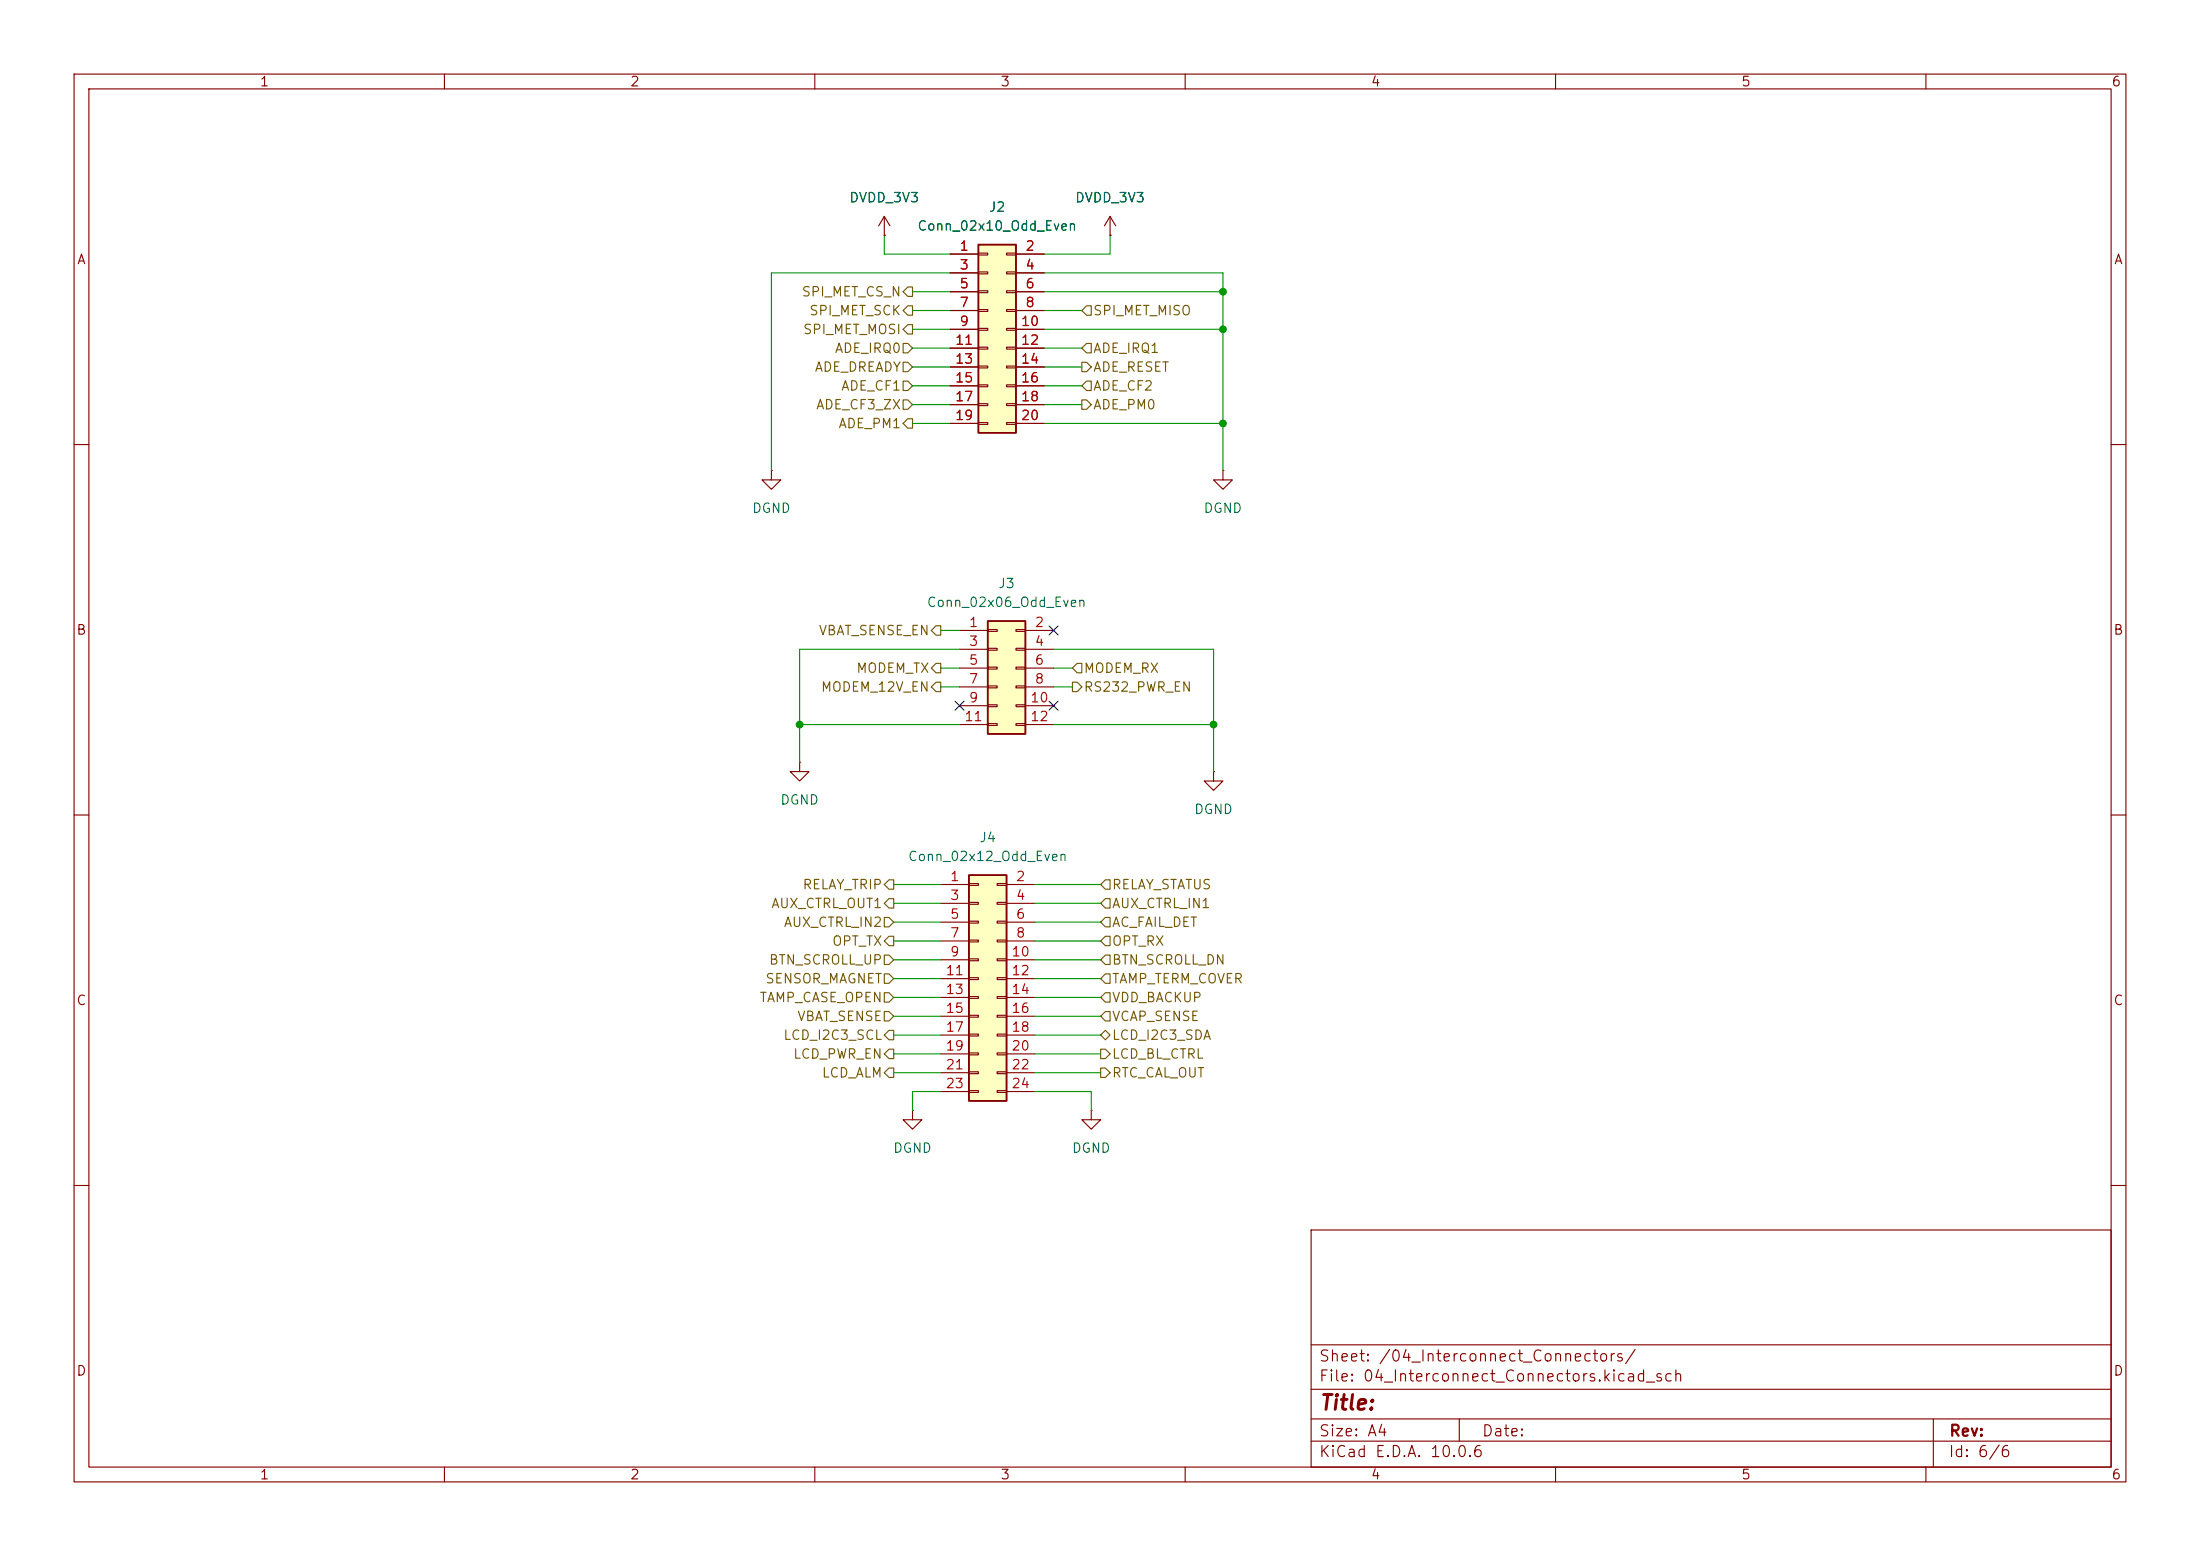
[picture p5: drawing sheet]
<svg xmlns="http://www.w3.org/2000/svg" width="297mm" height="210mm" viewBox="0 0 297 210" stroke-linecap="round" stroke-linejoin="round" font-family="sans-serif">
<g fill="none" stroke="#840000" stroke-width=".15">
<path d="M10 10h277v190h-277zM12 12h273v186h-273zM60 10v2M110 10v2M160 10v2M210 10v2M260 10v2M10 60h2M285 60h2M10 110h2M285 110h2M10 160h2"/>
<path d="M177 166h108v32h-108zM285 160h2M60 198v2M110 198v2M160 198v2M177 194.5h108M177 191.5h108M177 187.5h108M177 181.5h108M197 191.5v3M210 198v2M260 198v2"/>
<path d="M261 191.5v6.5"/>
</g>
<path d="M132.1 33h5.1v25.4h-5.1z" fill="#ffffc2"/>
<path d="M132.1 33h5.1v25.4h-5.1z" fill="none" stroke="#840000" stroke-width=".25"/>
<g fill="none" stroke="#840000" stroke-width=".15">
<path d="M119.4 31.8h.1M119.4 29.2l-.8 1.3M119.4 29.2l.7 1.3M119.4 29.2v2.6M128.3 34.3h3.8M128.3 36.8h3.8M128.3 39.4h3.8M132.1 34.2h1.2v.2h-1.2zM132.1 36.7h1.2v.3h-1.2zM132.1 39.2h1.2v.3h-1.2zM135.9 34.2h1.3v.2h-1.3zM135.9 36.7h1.3v.3h-1.3z"/>
<path d="M135.9 39.2h1.3v.3h-1.3zM137.2 34.3h3.8M137.2 36.8h3.8M137.2 39.4h3.8M149.9 31.8h.1M149.9 29.2l-.8 1.3M149.9 29.2l.7 1.3M149.9 29.2v2.6M128.3 41.9h3.8M128.3 44.5h3.8M128.3 47h3.8M128.3 49.5h3.8"/>
<path d="M128.3 52.1h3.8M128.3 54.6h3.8M128.3 57.2h3.8M132.1 41.8h1.2v.2h-1.2zM132.1 44.3h1.2v.3h-1.2zM132.1 46.9h1.2v.2h-1.2zM132.1 49.4h1.2v.3h-1.2zM132.1 51.9h1.2v.3h-1.2zM132.1 54.5h1.2v.2h-1.2zM132.1 57h1.2v.3h-1.2zM135.9 41.8h1.3v.2h-1.3zM135.9 44.3h1.3v.3h-1.3z"/>
<path d="M135.9 46.9h1.3v.2h-1.3zM135.9 49.4h1.3v.3h-1.3zM135.9 51.9h1.3v.3h-1.3zM135.9 54.5h1.3v.2h-1.3zM135.9 57h1.3v.3h-1.3zM137.2 41.9h3.8M137.2 44.5h3.8M137.2 47h3.8M137.2 49.5h3.8M137.2 52.1h3.8M137.2 54.6h3.8M137.2 57.2h3.8"/>
<path d="M104.1 63.5v1.3h1.3l-1.3 1.2-1.2-1.2h1.2M104.1 63.5h.1M123.2 149.9v1.2h1.3l-1.3 1.3-1.3-1.3h1.3M123.2 149.9h.1"/>
</g>
<path d="M130.8 118.1h5.1v30.5h-5.1z" fill="#ffffc2"/>
<path d="M130.8 118.1h5.1v30.5h-5.1z" fill="none" stroke="#840000" stroke-width=".25"/>
<g fill="none" stroke="#840000" stroke-width=".15">
<path d="M107.9 102.9v1.2h1.3l-1.3 1.3-1.2-1.3h1.2M107.9 102.9h.1M127 119.4h3.8M130.8 119.3h1.3v.2h-1.3zM134.6 119.3h1.3v.2h-1.3zM135.9 119.4h3.8M163.8 104.1v1.3h1.3l-1.3 1.3-1.2-1.3h1.2M163.8 104.1h.1M127 121.9h3.8M127 124.5h3.8M127 127h3.8M127 129.5h3.8"/>
<path d="M127 132.1h3.8M127 134.6h3.8M127 137.2h3.8M127 139.7h3.8M130.8 121.8h1.3v.2h-1.3zM130.8 124.3h1.3v.3h-1.3zM130.8 126.9h1.3v.2h-1.3zM130.8 129.4h1.3v.3h-1.3zM130.8 132h1.3v.2h-1.3zM130.8 134.5h1.3v.2h-1.3zM130.8 137h1.3v.3h-1.3zM130.8 139.6h1.3v.2h-1.3z"/>
<path d="M134.6 121.8h1.3v.2h-1.3zM134.6 124.3h1.3v.3h-1.3zM134.6 126.9h1.3v.2h-1.3zM134.6 129.4h1.3v.3h-1.3zM134.6 132h1.3v.2h-1.3zM134.6 134.5h1.3v.2h-1.3zM134.6 137h1.3v.3h-1.3zM134.6 139.6h1.3v.2h-1.3zM135.9 121.9h3.8M135.9 124.5h3.8M135.9 127h3.8M135.9 129.5h3.8"/>
<path d="M135.9 132.1h3.8M135.9 134.6h3.8M135.9 137.2h3.8M135.9 139.7h3.8M127 142.2h3.8M127 144.8h3.8M127 147.3h3.8M130.8 142.1h1.3v.3h-1.3zM130.8 144.7h1.3v.2h-1.3zM130.8 147.2h1.3v.2h-1.3zM134.6 142.1h1.3v.3h-1.3zM134.6 144.7h1.3v.2h-1.3z"/>
<path d="M134.6 147.2h1.3v.2h-1.3zM135.9 142.2h3.8M135.9 144.8h3.8M135.9 147.3h3.8M147.3 149.9v1.2h1.3l-1.3 1.3-1.3-1.3h1.3M147.3 149.9h.1"/>
</g>
<path d="M133.3 83.8h5.1v15.3h-5.1z" fill="#ffffc2"/>
<path d="M133.3 83.8h5.1v15.3h-5.1z" fill="none" stroke="#840000" stroke-width=".25"/>
<g fill="none" stroke="#840000" stroke-width=".15">
<path d="M119.4 31.8h.1M128.3 34.3h3.8M128.3 36.8h3.8M128.3 39.4h3.8M137.2 34.3h3.8M137.2 36.8h3.8M137.2 39.4h3.8M149.9 31.8h.1M128.3 41.9h3.8M128.3 44.5h3.8M128.3 47h3.8M128.3 49.5h3.8"/>
<path d="M128.3 52.1h3.8M128.3 54.6h3.8M128.3 57.2h3.8M137.2 41.9h3.8M137.2 44.5h3.8M137.2 47h3.8M137.2 49.5h3.8M137.2 52.1h3.8M137.2 54.6h3.8M137.2 57.2h3.8M165.1 63.5v1.3h1.3l-1.3 1.2-1.3-1.2h1.3M165.1 63.5h.1"/>
<path d="M129.5 85.1h3.8M129.5 87.6h3.8M129.5 90.2h3.8M129.5 92.7h3.8M129.5 95.3h3.8M129.5 97.8h3.8M133.3 85h1.3v.2h-1.3zM133.3 87.5h1.3v.3h-1.3zM133.3 90h1.3v.3h-1.3zM133.3 92.6h1.3v.2h-1.3zM133.3 95.1h1.3v.3h-1.3zM133.3 97.7h1.3v.2h-1.3z"/>
<path d="M137.2 85h1.2v.2h-1.2zM137.2 87.5h1.2v.3h-1.2zM137.2 90h1.2v.3h-1.2zM137.2 92.6h1.2v.2h-1.2zM137.2 95.1h1.2v.3h-1.2zM137.2 97.7h1.2v.2h-1.2zM138.4 85.1h3.8M138.4 87.6h3.8M138.4 90.2h3.8M138.4 92.7h3.8M138.4 95.3h3.8M138.4 97.8h3.8"/>
</g>
<g fill="none" stroke="#725600" stroke-width=".15">
<path d="M121.9 39.4l.7-.7h.6v1.3h-.6zM121.9 44.5l.7-.7h.6v1.3h-.6zM121.9 54h.7l.6 .6-.6 .6h-.7zM121.9 48.9h.7l.6 .6-.6 .7h-.7zM121.9 51.4h.7l.6 .7-.6 .6h-.7zM121.9 57.2l.7-.7h.6v1.3h-.6zM121.9 46.4h.7l.6 .6-.6 .6h-.7zM122.6 41.3h.6v1.2h-.6l-.7-.6zM146 54h.7l.6 .6-.6 .6h-.7zM146 47l.7-.6h.6v1.2h-.6zM146 48.9h.7l.6 .6-.6 .7h-.7zM146 41.9l.7-.6h.6v1.2h-.6z"/>
<path d="M146.7 51.4h.6v1.3h-.6l-.7-.6zM126.4 92.1h.6v1.2h-.6l-.7-.6zM126.4 89.5h.6v1.3h-.6l-.7-.6zM126.4 84.5h.6v1.2h-.6l-.7-.6zM144.8 92.1h.6l.6 .6-.6 .6h-.6zM145.4 89.5h.6v1.3h-.6l-.6-.6zM120 118.7h.6v1.3h-.6l-.6-.6zM149.2 118.7h.7v1.3h-.7l-.6-.6zM119.4 128.9h.6l.6 .6-.6 .7h-.6zM119.4 134h.6l.6 .6-.6 .7h-.6zM119.4 131.4h.6l.6 .7-.6 .6h-.6zM119.4 123.8h.6l.6 .7-.6 .6h-.6z"/>
<path d="M119.4 127l.6-.6h.6v1.2h-.6zM119.4 136.5h.6l.6 .7-.6 .6h-.6zM120 139.1h.6v1.2h-.6l-.6-.6zM120 121.3h.6v1.3h-.6l-.6-.7zM148.6 139.7l.6-.6 .7 .6-.7 .6zM149.2 128.9h.7v1.3h-.7l-.6-.7zM149.2 121.3h.7v1.3h-.7l-.6-.7zM149.2 134h.7v1.3h-.7l-.6-.7zM149.2 123.8h.7v1.3h-.7l-.6-.6zM149.2 126.4h.7v1.2h-.7l-.6-.6zM149.2 136.5h.7v1.3h-.7l-.6-.6zM149.2 131.4h.7v1.3h-.7l-.6-.6z"/>
<path d="M119.4 144.8l.6-.7h.6v1.3h-.6zM120 141.6h.6v1.3h-.6l-.6-.7zM148.6 141.6h.6l.7 .6-.7 .7h-.6zM148.6 144.1h.6l.7 .7-.7 .6h-.6z"/>
</g>
<g fill="none" stroke="#009600" stroke-width=".15">
<path d="M119.4 31.8v2.5h8.9M123.2 39.4h5.1M128.3 36.8h-24.2v26.7M141 36.8h24.1v26.7M141 39.4h24.1M149.9 31.8v2.5h-8.9M123.2 54.6h5.1M123.2 49.5h5.1M123.2 47h5.1M123.2 57.2h5.1M123.2 52.1h5.1M123.2 41.9h5.1"/>
<path d="M123.2 44.5h5.1M141 54.6h5M141 49.5h5M141 47h5M141 57.2h24.1M141 52.1h5M141 41.9h5M141 44.5h24.1M107.9 97.8h21.6M127 92.7h2.5M127 85.1h2.5M127 90.2h2.5"/>
<path d="M129.5 87.6h-21.6v15.3M142.2 92.7h2.6M142.2 87.6h21.6v16.5M142.2 97.8h21.6M142.2 90.2h2.6M120.6 119.4h6.4M139.7 119.4h8.9M120.6 127h6.4M120.6 121.9h6.4M120.6 139.7h6.4M120.6 137.2h6.4M120.6 134.6h6.4"/>
<path d="M120.6 132.1h6.4M120.6 124.5h6.4M120.6 129.5h6.4M139.7 127h8.9M139.7 121.9h8.9M139.7 139.7h8.9M139.7 137.2h8.9M139.7 134.6h8.9M139.7 132.1h8.9M139.7 124.5h8.9M139.7 129.5h8.9M120.6 144.8h6.4"/>
<path d="M120.6 142.2h6.4M127 147.3h-3.8v2.6M139.7 144.8h8.9M139.7 147.3h7.6v2.6M139.7 142.2h8.9"/>
</g>
<path d="M128.9 94.6l1.2 1.3M130.1 94.6l-1.2 1.3M141.6 84.5l1.2 1.2M141.6 94.6l1.2 1.3M142.8 84.5l-1.2 1.2M142.8 94.6l-1.2 1.3" fill="none" stroke="#000084" stroke-width=".15"/>
<g fill="#009600" stroke="#009600" stroke-width=".14">
<circle cx="165.1" cy="39.4" r=".46"/>
<circle cx="165.1" cy="44.5" r=".46"/>
<circle cx="165.1" cy="57.2" r=".46"/>
<circle cx="107.9" cy="97.8" r=".46"/>
<circle cx="163.8" cy="97.8" r=".46"/>
</g>
<text font-size="2" fill="#840000" x="178" y="190.8">Title:</text>
<g font-size="1.5" fill="#840000">
<text x="178" y="184.1">Sheet: /04_Interconnect_Connectors/</text>
<text x="178" y="186.8">File: 04_Interconnect_Connectors.kicad_sch</text>
<text x="178" y="197">KiCad E.D.A. 10.0.6</text>
<text x="178" y="194.2">Size: A4</text>
<text x="200" y="194.2">Date:</text>
<text x="263" y="197">Id: 6/6</text>
<text x="263" y="194.2">Rev:</text>
</g>
<g font-size="1.3" fill="#840000">
<text x="35" y="12">1</text>
<text x="85" y="12">2</text>
<text x="135" y="12">3</text>
<text x="185" y="12">4</text>
<text x="235" y="12">5</text>
<text x="285" y="12">6</text>
<text x="10.3" y="36">A</text>
<text x="285.3" y="36">A</text>
<text x="10.2" y="86">B</text>
<text x="285.2" y="86">B</text>
<text x="10.2" y="136">C</text>
<text x="285.2" y="136">C</text>
<text x="10.2" y="186">D</text>
<text x="285.2" y="186">D</text>
<text x="35" y="200">1</text>
<text x="85" y="200">2</text>
<text x="135" y="200">3</text>
<text x="185" y="200">4</text>
<text x="235" y="200">5</text>
<text x="285" y="200">6</text>
</g>
<g font-size="1.3" fill="#006464">
<text x="114.6" y="27.6">DVDD_3V3</text>
<text x="133.4" y="28.9">J2</text>
<text x="145" y="27.6">DVDD_3V3</text>
<text x="123.8" y="31.4">Conn_02x10_Odd_Even</text>
<text x="101.4" y="69.5">DGND</text>
<text x="162.4" y="69.5">DGND</text>
<text x="125" y="82.2">Conn_02x06_Odd_Even</text>
<text x="134.7" y="79.7">J3</text>
<text x="105.3" y="108.9">DGND</text>
<text x="132.1" y="114">J4</text>
<text x="161.1" y="110.2">DGND</text>
<text x="122.5" y="116.5">Conn_02x12_Odd_Even</text>
<text x="120.5" y="155.9">DGND</text>
<text x="144.6" y="155.9">DGND</text>
</g>
<g font-size="1.3" fill="#a90000">
<text x="129.4" y="34.2">1</text>
<text x="138.3" y="34.2">2</text>
<text x="129.4" y="36.7">3</text>
<text x="129.4" y="39.2">5</text>
<text x="129.4" y="41.8">7</text>
<text x="138.3" y="36.7">4</text>
<text x="138.3" y="39.2">6</text>
<text x="138.3" y="41.8">8</text>
<text x="128.8" y="46.9">11</text>
<text x="129.4" y="44.3">9</text>
<text x="137.7" y="44.3">10</text>
<text x="137.7" y="46.9">12</text>
<text x="128.8" y="49.4">13</text>
<text x="128.8" y="51.9">15</text>
<text x="137.7" y="49.4">14</text>
<text x="137.7" y="51.9">16</text>
<text x="128.8" y="54.5">17</text>
<text x="128.8" y="57">19</text>
<text x="137.7" y="54.5">18</text>
<text x="137.7" y="57">20</text>
<text x="130.7" y="85">1</text>
<text x="130.7" y="87.5">3</text>
<text x="139.6" y="85">2</text>
<text x="139.6" y="87.5">4</text>
<text x="130.7" y="90">5</text>
<text x="130.7" y="92.6">7</text>
<text x="130.7" y="95.1">9</text>
<text x="139" y="95.1">10</text>
<text x="139.6" y="90">6</text>
<text x="139.6" y="92.6">8</text>
<text x="130.1" y="97.7">11</text>
<text x="139" y="97.7">12</text>
<text x="128.2" y="119.2">1</text>
<text x="137.1" y="119.2">2</text>
<text x="128.2" y="121.8">3</text>
<text x="128.2" y="124.3">5</text>
<text x="137.1" y="121.8">4</text>
<text x="137.1" y="124.3">6</text>
<text x="127.6" y="131.9">11</text>
<text x="128.2" y="126.9">7</text>
<text x="128.2" y="129.4">9</text>
<text x="136.5" y="129.4">10</text>
<text x="136.5" y="131.9">12</text>
<text x="137.1" y="126.9">8</text>
<text x="127.6" y="134.5">13</text>
<text x="127.6" y="137">15</text>
<text x="136.5" y="134.5">14</text>
<text x="136.5" y="137">16</text>
<text x="127.6" y="139.6">17</text>
<text x="127.6" y="142.1">19</text>
<text x="136.5" y="139.6">18</text>
<text x="136.5" y="142.1">20</text>
<text x="127.6" y="144.6">21</text>
<text x="127.6" y="147.2">23</text>
<text x="136.5" y="144.6">22</text>
<text x="136.5" y="147.2">24</text>
</g>
<g font-size="1.3" fill="#725600">
<text x="108.1" y="40.3">SPI_MET_CS_N</text>
<text x="108.3" y="45.4">SPI_MET_MOSI</text>
<text x="109.2" y="42.9">SPI_MET_SCK</text>
<text x="112.6" y="48">ADE_IRQ0</text>
<text x="147.5" y="48">ADE_IRQ1</text>
<text x="147.5" y="42.9">SPI_MET_MISO</text>
<text x="109.9" y="50.5">ADE_DREADY</text>
<text x="113.5" y="53">ADE_CF1</text>
<text x="147.5" y="53">ADE_CF2</text>
<text x="147.5" y="50.5">ADE_RESET</text>
<text x="110.1" y="55.6">ADE_CF3_ZX</text>
<text x="113.1" y="58.1">ADE_PM1</text>
<text x="147.5" y="55.6">ADE_PM0</text>
<text x="110.4" y="86.1">VBAT_SENSE_EN</text>
<text x="110.7" y="93.7">MODEM_12V_EN</text>
<text x="115.5" y="91.1">MODEM_TX</text>
<text x="146.2" y="93.7">RS232_PWR_EN</text>
<text x="146.2" y="91.1">MODEM_RX</text>
<text x="104" y="122.9">AUX_CTRL_OUT1</text>
<text x="105.7" y="125.4">AUX_CTRL_IN2</text>
<text x="108.3" y="120.3">RELAY_TRIP</text>
<text x="150" y="122.9">AUX_CTRL_IN1</text>
<text x="150" y="120.3">RELAY_STATUS</text>
<text x="150" y="125.4">AC_FAIL_DET</text>
<text x="103.7" y="130.5">BTN_SCROLL_UP</text>
<text x="112.2" y="128">OPT_TX</text>
<text x="150" y="130.5">BTN_SCROLL_DN</text>
<text x="150" y="128">OPT_RX</text>
<text x="102.5" y="135.6">TAMP_CASE_OPEN</text>
<text x="103.2" y="133">SENSOR_MAGNET</text>
<text x="150" y="135.6">VDD_BACKUP</text>
<text x="150" y="133">TAMP_TERM_COVER</text>
<text x="105.7" y="140.7">LCD_I2C3_SCL</text>
<text x="107" y="143.2">LCD_PWR_EN</text>
<text x="107.5" y="138.1">VBAT_SENSE</text>
<text x="150" y="140.7">LCD_I2C3_SDA</text>
<text x="150" y="143.2">LCD_BL_CTRL</text>
<text x="150" y="138.1">VCAP_SENSE</text>
<text x="110.9" y="145.7">LCD_ALM</text>
<text x="150" y="145.7">RTC_CAL_OUT</text>
</g>
</svg>
